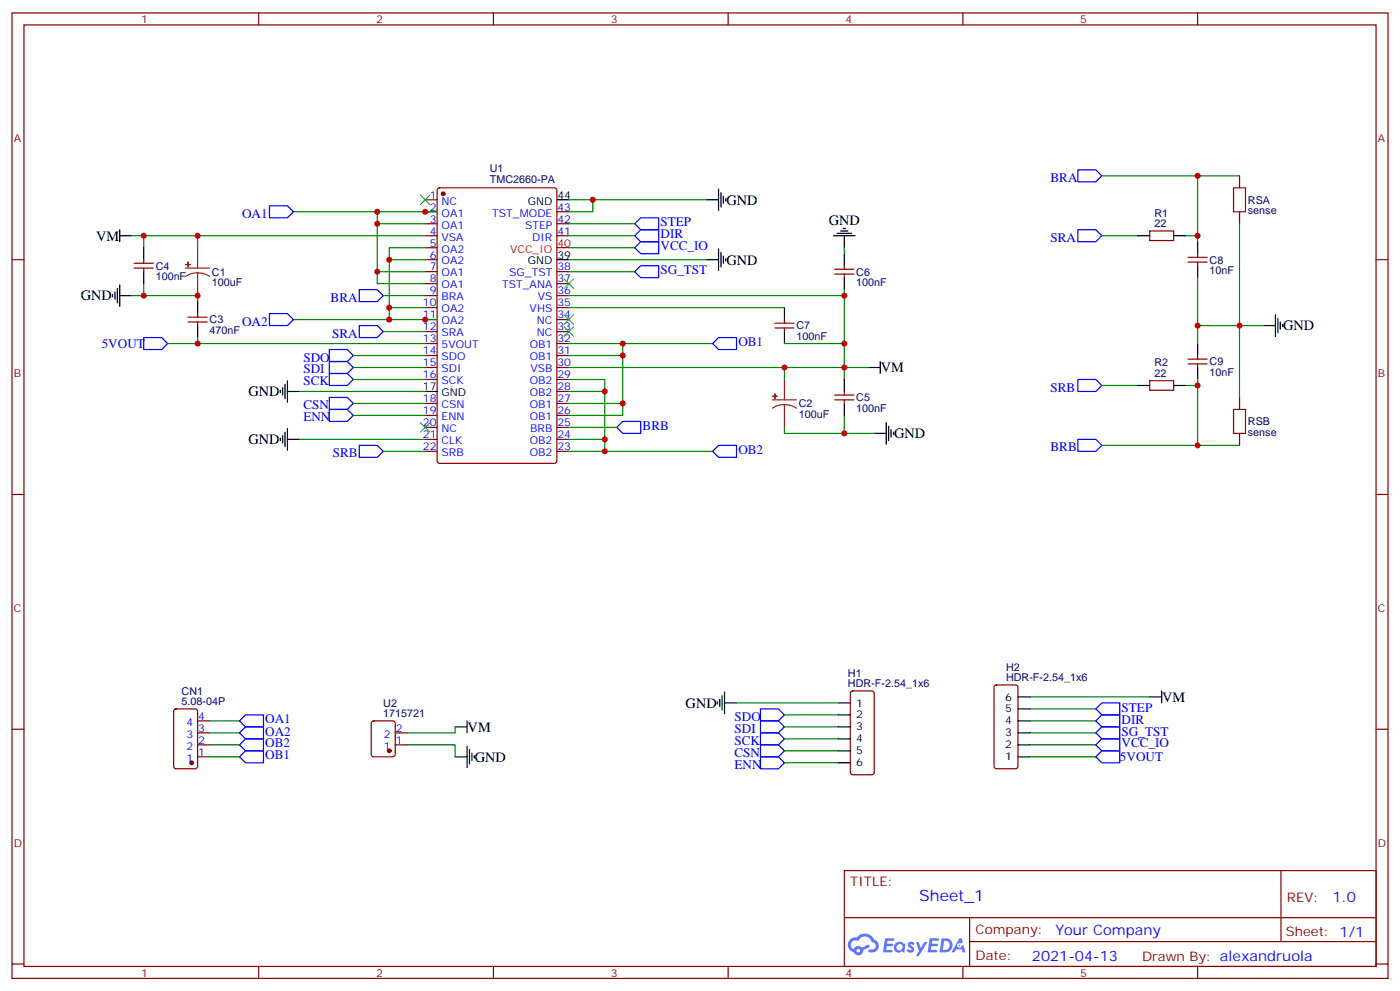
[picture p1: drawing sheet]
<svg xmlns="http://www.w3.org/2000/svg" width="412mm" height="292mm" viewBox="0 0 412 292" stroke-linecap="round" stroke-linejoin="round" font-family="sans-serif">
<g fill="none" stroke="#870000" stroke-width=".35">
<path d="M3.5 3.8h405.4v284.3h-405.4zM7.1 7.3h398.2v277.3h-398.2zM76.2 3.8v3.5M145.3 3.8v3.5M214.5 3.8v3.5M283.6 3.8v3.5M352.8 3.8v3.5M3.5 76.5h3.6M405.3 76.5h3.6M3.5 145.6h3.6M405.3 145.6h3.6M3.5 214.8h3.6"/>
<path d="M405.3 214.8h3.6M248.7 256.4h156.6v28.2h-156.6zM377.3 256.4v20.9M248.7 270.2h156.5M285.6 277.3h119.6M285.6 270.2v14.2M3.5 283.9h3.6M76.2 284.6v3.5M145.3 284.6v3.5M214.5 284.6v3.5M283.6 284.6v3.5M352.8 284.6v3.5"/>
<path d="M405.3 283.9h3.6"/>
</g>
<g fill="#5487ff">
<path d="M267.7 277.6a1.22 1.22 0 0 1 1.7 .2l-.4 .6a.47 .47 0 0 0-.3-.4 .47 .47 0 0 0-.5 .2l.1 .2a1.14 1.14 0 0 1 .8 1.8 1.14 1.14 0 0 1-1.9 0l-.2-.2 .5-.6 .7 .5a.29 .29 0 0 0 .3-.3 .29 .29 0 0 0-.2-.3 1.04 1.04 0 0 1-.6-1.7z"/>
<path d="M260.7 276.3h2.4l.3 .2-.2 .5-1.8 .1-.1 .8h1.5l.3 .4-.3 .4h-1.6l-.2 1.1h1.7l.2 .3-.2 .3-2.6 .1z"/>
<path d="M273.8 276.3h2.4l.3 .2-.1 .5-1.8 .1-.2 .8h1.6l.3 .4-.4 .4h-1.6l-.1 1.1h1.7l.2 .3-.2 .3-2.6 .1z"/>
<path d="M282.6 276.3h.7l.3 1.3-.6 .3a.69 .69 0 0 0-1 .3 .69 .69 0 0 0 .4 .9 .69 .69 0 0 0 .9-.6l.5-.2 .6 2.2h-.8l-.2-.9h-1.8l-.5 .9h-.8z"/>
<path d="M269.8 277.4h.8l.6 1.8 1.1-1.8h.9l-2.6 4.2h-.8l.9-1.5z"/>
<path d="M277.4 276.3l-.6 4.2h1.3a2.11 2.11 0 0 0 2.5-2.1 2.11 2.11 0 0 0-2.5-2.1zM278.1 277.1a1.39 1.39 0 0 1 1.7 1.4 1.39 1.39 0 0 1-1.8 1.3h-.3z"/>
<path d="M263.7 277.9a1.54 1.54 0 0 0-.1 2.2 1.54 1.54 0 0 0 2.2 .1l.6 .3 .3-2.3-.2-.3h-.4a1.49 1.49 0 0 0-2.4 0zM264 278.9a.94 .94 0 0 1 1.8 0 .94 .94 0 0 1-1.8 0z"/>
<path d="M250.4 276.7a2.18 2.18 0 0 0 1.1 3.7 1.44 1.44 0 0 0 1.6 .9 1.44 1.44 0 0 0 1.2-1.4l2-1.1-.5-.7-1.9 1a1.47 1.47 0 0 0-2.4 .4 1.39 1.39 0 0 1-.7-1.9 1.39 1.39 0 0 1 2-.5 2.12 2.12 0 0 1 2.2-1.3 2.12 2.12 0 0 1 1.9 1.7 1.14 1.14 0 0 1 1.1 1.4 1.14 1.14 0 0 1-1.7 .7 .43 .43 0 0 0-.5 .4 .43 .43 0 0 0 .4 .5 1.98 1.98 0 0 0 2.5-1.2 1.98 1.98 0 0 0-1.2-2.6 3.1 3.1 0 0 0-5.3-.6l-.9 .1zM252.3 280a.55 .55 0 0 1 1.1 0 .55 .55 0 0 1-1.1 0z"/>
<circle cx="282.6" cy="278.4" r=".26"/>
</g>
<g fill="none" stroke="#870000" stroke-width=".35">
<path d="M125.2 58.8h3.6M129 55.5l.5-.2h33.8l.7 .4v80l-.4 .7-34.1 .1-.7-.5v-80zM365.1 51.8v3.5M39.5 79h5.7M39.5 77.5h5.7M42.3 76.5v1M42.3 79v1M125.2 62.4h3.6M125.2 65.9h3.6M125.2 69.4h3.6M125.2 73h3.6M125.2 76.5h3.6"/>
<path d="M164 62.4h3.6M164 65.9h3.6M164 69.4h3.6M245.9 79.3h5.6M248.7 78.2v1.1M338.7 68h7v2.8h-7zM350 77.2h5.6M350 75.8h5.6M352.8 74.7v1.1M352.8 77.2v1M365.1 62.4v3.5M55.4 94.8h5.6"/>
<path d="M55.4 93.4h5.6M58.2 92.4v1M58.2 94.8v1.1M125.2 80h3.6M125.2 83.5h3.6M125.2 87.1h3.6M125.2 90.6h3.6M125.2 94.1h3.6M125.2 97.6h3.6M164 80h3.6M164 83.5h3.6M164 87.1h3.6"/>
<path d="M164 90.6h3.6M164 94.1h3.6M164 97.6h3.6M228.2 96.6h5.7M228.2 95.2h5.7M231.1 94.1v1.1M231.1 96.6v1M245.9 80.7h5.6M248.7 80.7v1.1M125.2 101.2h3.6M125.2 104.7h3.6M125.2 108.2h3.6"/>
<path d="M125.2 111.8h3.6M125.2 118.8h3.6M164 101.2h3.6M164 104.7h3.6M164 108.2h3.6M164 111.8h3.6M164 118.8h3.6M164 115.3h3.6M245.9 117.8h5.6M245.9 116.3h5.6M248.7 115.3v1M248.7 117.8v1"/>
<path d="M338.7 112.1h7v2.8h-7zM350 107.2h5.6M350 105.8h5.6M352.8 104.7v1.1M352.8 107.2v1M365.1 117.1v3.5M125.2 122.3h3.6M125.2 125.9h3.6M125.2 129.4h3.6M125.2 132.9h3.6M164 122.3h3.6M164 125.9h3.6"/>
<path d="M164 129.4h3.6M164 132.9h3.6M365.1 127.6v3.6M51.4 209l.5-.2h5.6l.7 .4v16.5l-.5 .7h-5.8l-.7-.4v-16.5zM58.2 219.4h3.5M58.2 215.8h3.5M58.2 212.3h3.5M109.6 212.5l.5-.2h5.6l.7 .4v9.5l-.4 .6-5.9 .1-.7-.5v-9.4zM116.4 219.4h3.5M116.4 215.8h3.5M250.7 203.7l.5-.2h5.6l.7 .4v23.6l-.4 .6-5.9 .1-.7-.5v-23.5zM293 201.9l.5-.2h5.7l.6 .4 .1 23.6-.5 .7h-5.9l-.6-.4-.1-23.6z"/>
<path d="M58.2 222.9h3.5"/>
</g>
<g fill="#870000" stroke="#870000" stroke-width=".35">
<circle cx="130.5" cy="57.1" r=".53"/>
<circle cx="56.4" cy="224.6" r=".53"/>
<circle cx="114.7" cy="221.1" r=".53"/>
</g>
<g fill="none" stroke="#000" stroke-width=".35">
<path d="M164 58.8h3.6M208.1 58.8h3.6M211.7 55.7v6.3M212.4 56.7v4.3M213.1 57.8v2.1M213.8 58.5v.7M35.3 69.4h3.5M35.3 67.7v3.5M42.3 73v3.5M164 76.5h3.6M208.1 76.5h3.6M211.7 73.3v6.4"/>
<path d="M212.4 74.4v4.2M213.1 75.4v2.1M213.8 76.1v.7M245.5 69.4h6.4M246.6 68.7h4.2M247.6 68h2.2M248.4 67.3h.7M248.7 69.4v3.6M248.7 74.7v3.5M335.1 69.4h3.6M345.7 69.4h3.5M352.8 71.2v3.5"/>
<path d="M352.8 78.2v3.6M33.2 86.7v.7M33.9 86v2.1M34.6 84.9v4.3M35.3 83.9v6.3M35.3 87.1h3.5M42.3 80v3.5M58.2 88.8v3.6M58.2 95.9v3.5M231.1 90.6v3.5M231.1 97.6v3.6M248.7 81.8v3.5"/>
<path d="M372.2 95.9h3.5M375.7 92.7v6.4M376.4 93.8v4.2M377.1 94.8v2.1M377.8 95.5v.7M82.5 114.9v.7M83.3 114.2v2.1M84 113.2v4.2M84.7 115.3h3.5M84.7 112.1v6.4M125.2 115.3h3.6M248.7 111.8v3.5"/>
<path d="M248.7 118.8v3.5M255.8 108.2h3.5M259.3 106.5v3.5M335.1 113.5h3.6M345.7 113.5h3.5M352.8 101.2v3.5M352.8 108.2v3.6M82.5 129v.8M83.3 128.3v2.2M84 127.3v4.2M84.7 126.2v6.4M84.7 129.4h3.5"/>
<path d="M257.5 127.6h3.6M261.1 124.5v6.3M261.8 125.5v4.3M262.5 126.6v2.1M263.2 127.3v.7M134.1 214.1h3.5M137.6 212.3v3.5M137.6 219.7v6.4M211.3 206.7v.7M212 206v2.1M212.7 204.9v4.2M213.4 207h3.6"/>
<path d="M213.4 203.8v6.4M246.9 207h3.6M246.9 210.5h3.6M246.9 214.1h3.6M246.9 217.6h3.6M299.9 205.2h3.5M299.9 219.4h3.5M299.9 215.8h3.5M299.9 212.3h3.5M299.9 208.8h3.5M338.7 205.2h3.5M342.2 203.5v3.5"/>
<path d="M134.1 222.9h3.5M138.3 220.8v4.2M139 221.8v2.1M139.7 222.5v.7M246.9 221.1h3.6M246.9 224.6h3.6M299.9 222.9h3.5"/>
</g>
<path d="M164 73h3.6" fill="none" stroke="#f00" stroke-width=".35"/>
<g fill="none" stroke="#008700" stroke-width=".35">
<path d="M167.6 58.8h40.5M174.6 58.8v3.6h-7M324.6 51.8h40.5M352.8 51.8v17.6M38.8 69.4h86.4M42.3 69.4v3.6M58.2 69.4v3.6M86.4 62.4h42.4M111.1 62.4v3.5h14.1M111.1 65.9v14.1h14.1M125.2 76.5h-10.5v14.1M125.2 73h-10.5v3.5"/>
<path d="M167.6 76.5h40.5M167.6 65.9h19.4M167.6 69.4h19.4M167.6 73h19.4M248.7 73v1.7M324.6 69.4h10.5M349.2 69.4h3.6v1.8M365.1 65.9v51.2M38.8 87.1h19.4v1.7M42.3 83.5v3.6M58.2 99.4v1.8M86.4 94.1h42.4"/>
<path d="M111.1 80v3.5h14.1M112.9 87.1h12.3M112.9 97.6h12.3M125.2 90.6h-10.5v3.5M167.6 87.1h81.1v24.7M167.6 80h19.4M167.6 90.6h63.5M248.7 85.3v1.8M352.8 81.8v14.1M372.2 95.9h-19.4v5.3M49.4 101.2h75.8M88.2 115.3h37"/>
<path d="M104.1 104.7h21.1M104.1 108.2h21.1M104.1 111.8h21.1M104.1 118.8h21.1M167.6 115.3h10.6v14.1M167.6 111.8h10.6v3.5M167.6 108.2h63.5v3.6M167.6 101.2h42.3M183.4 101.2v3.5h-15.8M183.4 104.7v14.1h-15.8M183.4 118.8v3.5h-15.8M231.1 101.2h17.6"/>
<path d="M231.1 108.2h24.7M324.6 113.5h10.5M352.8 111.8v1.7h-3.6M352.8 113.5v17.7M88.2 129.4h37M104.1 122.3h21.1M112.9 132.9h12.3M167.6 129.4h10.6v3.5M167.6 132.9h42.3M167.6 125.9h14.1M231.1 125.9v1.7h26.4M248.7 122.3v5.3"/>
<path d="M324.6 131.2h40.5M61.7 212.3h8.9M61.7 215.8h8.9M61.7 219.4h8.9M119.9 219.4h14.2v3.5M134.1 214.1v1.7h-14.2M217 207h29.9M231.1 210.5h15.8M231.1 214.1h15.8M231.1 217.6h15.8M303.4 212.3h19.4M303.4 215.8h19.4"/>
<path d="M303.4 219.4h19.4M303.4 205.2h35.3M303.4 208.8h19.4M61.7 222.9h8.9M231.1 221.1h15.8M231.1 224.6h15.8M303.4 222.9h19.4"/>
</g>
<g fill="none" stroke="#00f" stroke-width=".35">
<path d="M317.5 50h5.3l1.8 1.8-1.8 1.8h-5.3zM79.4 60.6h5.3l1.7 1.8-1.7 1.7h-5.3zM187 65.9l1.7-1.8h5.3v3.6h-5.3zM187 69.4l1.7-1.7h5.3v3.5h-5.3zM187 73l1.7-1.8h5.3v3.5h-5.3zM317.5 67.7h5.3l1.8 1.7-1.8 1.8h-5.3zM42.3 99.4h5.3l1.8 1.8-1.8 1.7h-5.3zM79.4 92.4h5.3l1.7 1.7-1.7 1.8h-5.3zM105.8 95.9h5.3l1.8 1.7-1.8 1.8h-5.3zM105.8 85.3h5.3l1.8 1.8-1.8 1.7h-5.3zM187 80l1.7-1.8h5.3v3.6h-5.3zM97 102.9h5.3l1.8 1.8-1.8 1.8h-5.3z"/>
<path d="M97 106.5h5.3l1.8 1.7-1.8 1.8h-5.3zM97 110h5.3l1.8 1.8-1.8 1.7h-5.3zM97 117.1h5.3l1.8 1.7-1.8 1.8h-5.3zM209.9 101.2l1.8-1.8h5.3v3.5h-5.3zM317.5 111.8h5.3l1.8 1.7-1.8 1.8h-5.3zM97 120.6h5.3l1.8 1.7-1.8 1.8h-5.3zM105.8 131.2h5.3l1.8 1.7-1.8 1.8h-5.3zM181.7 125.9l1.7-1.8h5.3v3.5h-5.3zM209.9 132.9l1.8-1.7h5.3v3.5h-5.3zM317.5 129.4h5.3l1.8 1.8-1.8 1.7h-5.3zM70.6 212.3l1.7-1.8h5.3v3.6h-5.3zM70.6 215.8l1.7-1.7h5.3v3.5h-5.3z"/>
<path d="M70.6 219.4l1.7-1.8h5.3v3.5h-5.3zM224 208.8h5.3l1.8 1.7-1.8 1.8h-5.3zM224 212.3h5.3l1.8 1.8-1.8 1.7h-5.3zM224 215.8h5.3l1.8 1.8-1.8 1.8h-5.3zM224 219.4h5.3l1.8 1.7-1.8 1.8h-5.3zM322.8 208.8l1.8-1.8h5.2v3.5h-5.2zM322.8 212.3l1.8-1.8h5.2v3.6h-5.2zM322.8 219.4l1.8-1.8h5.2v3.5h-5.2zM322.8 215.8l1.8-1.7h5.2v3.5h-5.2zM70.6 222.9l1.7-1.8h5.3v3.5h-5.3zM224 222.9h5.3l1.8 1.7-1.8 1.8h-5.3zM322.8 222.9l1.8-1.8h5.2v3.5h-5.2z"/>
</g>
<path d="M54.7 79h7M58.2 73v6M58.2 80.4l1.9 .2 1.6 .8M58.2 80.4l-1.8 .2-1.7 .8M58.2 80.4v6.7M227.5 117.8h7.1M231.1 119.2l1.8 .2 1.7 .8M231.1 119.2l-1.9 .2-1.7 .8M231.1 111.8v6M231.1 119.2v6.7" fill="none" stroke="#8c2424" stroke-width=".35"/>
<g fill="#8c2424" stroke="#8c2424" stroke-width=".35">
<path d="M54.7 77.9h1.4z"/>
<path d="M55.4 77.2v1.4z"/>
<path d="M227.5 116.7h1.5z"/>
<path d="M228.2 116l.1 1.4z"/>
</g>
<path d="M363.4 55.3h3.5v7.1h-3.5zM363.4 120.6h3.5v7h-3.5z" fill="none" stroke="#a10000" stroke-width=".35"/>
<path d="M123.8 57.4l2.8 2.9M126.6 57.4l-2.8 2.9M166.2 96.2l2.8 2.9M166.2 92.7l2.8 2.8M166.2 82.1l2.8 2.8M169 96.2l-2.8 2.9M169 92.7l-2.8 2.8M169 82.1l-2.8 2.8M123.8 124.5l2.8 2.8M126.6 124.5l-2.8 2.8" fill="none" stroke="#3c3" stroke-width=".35"/>
<g fill="#c00">
<circle cx="111.1" cy="62.4" r=".88"/>
<circle cx="111.1" cy="65.9" r=".88"/>
<circle cx="111.1" cy="80" r=".88"/>
<circle cx="114.7" cy="94.1" r=".88"/>
<circle cx="114.7" cy="90.6" r=".88"/>
<circle cx="114.7" cy="76.5" r=".88"/>
<circle cx="183.4" cy="101.2" r=".88"/>
<circle cx="183.4" cy="104.7" r=".88"/>
<circle cx="183.4" cy="118.8" r=".88"/>
<circle cx="178.2" cy="132.9" r=".88"/>
<circle cx="178.2" cy="129.4" r=".88"/>
<circle cx="178.2" cy="115.3" r=".88"/>
<circle cx="174.6" cy="58.8" r=".88"/>
<circle cx="125.2" cy="94.1" r=".88"/>
<circle cx="125.2" cy="62.4" r=".88"/>
<circle cx="58.2" cy="69.4" r=".88"/>
<circle cx="231.1" cy="108.2" r=".88"/>
<circle cx="58.2" cy="101.2" r=".88"/>
<circle cx="58.2" cy="87.1" r=".88"/>
<circle cx="42.3" cy="87.1" r=".88"/>
<circle cx="42.3" cy="69.4" r=".88"/>
<circle cx="248.7" cy="108.2" r=".88"/>
<circle cx="248.7" cy="127.6" r=".88"/>
<circle cx="248.7" cy="87.1" r=".88"/>
<circle cx="248.7" cy="101.2" r=".88"/>
<circle cx="352.8" cy="95.9" r=".88"/>
<circle cx="365.1" cy="95.9" r=".88"/>
<circle cx="352.8" cy="113.5" r=".88"/>
<circle cx="352.8" cy="131.2" r=".88"/>
<circle cx="352.8" cy="69.4" r=".88"/>
<circle cx="352.8" cy="51.8" r=".88"/>
</g>
<text font-size="4.6" fill="#00f" x="270.8" y="265.4">Sheet_1</text>
<g font-size="4.2">
<text x="214" y="60.3">GND</text>
<text x="28.3" y="70.9">VM</text>
<text x="244.1" y="66.2">GND</text>
<text x="214" y="77.9">GND</text>
<text x="23.8" y="88.5">GND</text>
<text x="378" y="97.3">GND</text>
<text x="259.5" y="109.6">VM</text>
<text x="73.2" y="116.7">GND</text>
<text x="73.2" y="130.8">GND</text>
<text x="263.3" y="129">GND</text>
<text x="202" y="208.4">GND</text>
<text x="342.4" y="206.7">VM</text>
<text x="137.8" y="215.5">VM</text>
<text x="139.9" y="224.3">GND</text>
</g>
<g font-size="4.2" fill="#00f">
<text x="392.5" y="265.7">1.0</text>
<text x="310.9" y="275.2">Your Company</text>
<text x="304" y="283">2021-04-13</text>
</g>
<g font-size="3.9" fill="#00f">
<text x="309.4" y="53.6">BRA</text>
<text x="71.3" y="64.1">OA1</text>
<text x="194.6" y="66.7">STEP</text>
<text x="194.6" y="70.2">DIR</text>
<text x="309.4" y="71.2">SRA</text>
<text x="194.6" y="73.7">VCC_IO</text>
<text x="194.6" y="80.8">SG_TST</text>
<text x="97.4" y="88.8">BRA</text>
<text x="71.3" y="95.9">OA2</text>
<text x="97.8" y="99.4">SRA</text>
<text x="217.5" y="102">OB1</text>
<text x="30" y="102.4">5VOUT</text>
<text x="89.4" y="106.5">SDO</text>
<text x="89.4" y="110">SDI</text>
<text x="89.4" y="113.5">SCK</text>
<text x="309.4" y="115.3">SRB</text>
<text x="89.4" y="124.1">ENN</text>
<text x="89.4" y="120.6">CSN</text>
<text x="189.3" y="126.6">BRB</text>
<text x="98" y="134.7">SRB</text>
<text x="217.5" y="133.7">OB2</text>
<text x="309.4" y="132.9">BRB</text>
<text x="330.4" y="209.6">STEP</text>
<text x="78.1" y="213.1">OA1</text>
<text x="216.4" y="212.3">SDO</text>
<text x="216.4" y="215.8">SDI</text>
<text x="330.4" y="213.1">DIR</text>
<text x="78.1" y="216.6">OA2</text>
<text x="78.1" y="220.1">OB2</text>
<text x="216.4" y="219.4">SCK</text>
<text x="330.4" y="220.1">VCC_IO</text>
<text x="330.4" y="216.6">SG_TST</text>
<text x="78.1" y="223.7">OB1</text>
<text x="216.4" y="222.9">CSN</text>
<text x="216.4" y="226.4">ENN</text>
<text x="329.9" y="224.1">5VOUT</text>
</g>
<g font-size="3.9" fill="#800">
<text x="250.5" y="261">TITLE:</text>
<text x="379.1" y="265.7">REV:</text>
<text x="287.4" y="275.2">Company:</text>
<text x="378.7" y="275.8">Sheet: 1/1</text>
<text x="287.4" y="282.9">Date:</text>
<text x="336.4" y="282.9">Drawn By: alexandruola</text>
</g>
<g font-size="3.2" fill="#800">
<text x="41.6" y="6.8">1</text>
<text x="110.8" y="6.8">2</text>
<text x="179.9" y="6.8">3</text>
<text x="249.1" y="6.8">4</text>
<text x="318.2" y="6.8">5</text>
<text x="4.1" y="41.9">A</text>
<text x="405.9" y="41.9">A</text>
<text x="4.1" y="111.1">B</text>
<text x="405.9" y="111.1">B</text>
<text x="4.1" y="180.2">C</text>
<text x="405.9" y="180.2">C</text>
<text x="4.1" y="249.3">D</text>
<text x="405.9" y="249.3">D</text>
<text x="41.6" y="287.6">1</text>
<text x="110.8" y="287.6">2</text>
<text x="179.9" y="287.6">3</text>
<text x="249.1" y="287.6">4</text>
<text x="318.2" y="287.6">5</text>
</g>
<g font-size="3.2" fill="#000080">
<text x="144.3" y="50.8">U1</text>
<text x="144.3" y="54">TMC2660-PA</text>
<text x="367.6" y="60">RSA</text>
<text x="340.1" y="63.8">R1</text>
<text x="367.6" y="63.1">sense</text>
<text x="340.1" y="67">22</text>
<text x="356.3" y="77.6">C8</text>
<text x="45.9" y="82.5">100nF</text>
<text x="45.9" y="79.4">C4</text>
<text x="62.4" y="81.2">C1</text>
<text x="252.2" y="81.1">C6</text>
<text x="356.3" y="80.8">10nF</text>
<text x="62.4" y="84.3">100uF</text>
<text x="252.2" y="84.3">100nF</text>
<text x="61.7" y="95.3">C3</text>
<text x="61.7" y="98.4">470nF</text>
<text x="234.6" y="100.2">100nF</text>
<text x="234.6" y="97">C7</text>
<text x="340.1" y="107.9">R2</text>
<text x="356.3" y="107.6">C9</text>
<text x="340.1" y="111.1">22</text>
<text x="356.3" y="110.8">10nF</text>
<text x="235.3" y="120">C2</text>
<text x="252.2" y="118.2">C5</text>
<text x="235.3" y="123.1">100uF</text>
<text x="252.2" y="121.4">100nF</text>
<text x="367.6" y="125.3">RSB</text>
<text x="367.6" y="128.4">sense</text>
<text x="296.3" y="197.5">H2</text>
<text x="249.8" y="199.3">H1</text>
<text x="249.8" y="202.4">HDR-F-2.54_1x6</text>
<text x="296.3" y="200.7">HDR-F-2.54_1x6</text>
<text x="53.5" y="207.7">5.08-04P</text>
<text x="53.5" y="204.5">CN1</text>
<text x="112.9" y="208.1">U2</text>
<text x="112.9" y="211.2">1715721</text>
</g>
<g font-size="3.2" fill="#00f">
<text x="126.6" y="58.5">1</text>
<text x="126.6" y="62">2</text>
<text x="126.6" y="65.5">3</text>
<text x="130.1" y="60.3">NC</text>
<text x="130.1" y="63.8">OA1</text>
<text x="145" y="63.8">TST_MODE</text>
<text x="164.2" y="65.5">42</text>
<text x="164.2" y="62">43</text>
<text x="126.6" y="69.1">4</text>
<text x="130.1" y="67.3">OA1</text>
<text x="130.1" y="70.8">VSA</text>
<text x="154.7" y="67.3">STEP</text>
<text x="156.8" y="70.8">DIR</text>
<text x="164.2" y="69.1">41</text>
<text x="126.6" y="72.6">5</text>
<text x="126.6" y="76.1">6</text>
<text x="130.1" y="74.4">OA2</text>
<text x="130.1" y="77.9">OA2</text>
<text x="126.6" y="79.7">7</text>
<text x="126.6" y="83.2">8</text>
<text x="130.1" y="81.4">OA1</text>
<text x="150" y="81.4">SG_TST</text>
<text x="164.2" y="83.2">37</text>
<text x="164.2" y="79.7">38</text>
<text x="126.6" y="86.7">9</text>
<text x="130.1" y="84.9">OA1</text>
<text x="130.1" y="88.5">BRA</text>
<text x="147.9" y="84.9">TST_ANA</text>
<text x="158.4" y="88.5">VS</text>
<text x="164.2" y="86.7">36</text>
<text x="124.6" y="90.2">10</text>
<text x="124.6" y="93.8">11</text>
<text x="130.1" y="92">OA2</text>
<text x="130.1" y="95.5">OA2</text>
<text x="156" y="92">VHS</text>
<text x="158.1" y="95.5">NC</text>
<text x="164.2" y="93.8">34</text>
<text x="164.2" y="90.2">35</text>
<text x="124.6" y="97.3">12</text>
<text x="124.6" y="100.8">13</text>
<text x="130.1" y="99.1">SRA</text>
<text x="158.1" y="99.1">NC</text>
<text x="164.2" y="100.8">32</text>
<text x="164.2" y="97.3">33</text>
<text x="124.6" y="104.4">14</text>
<text x="124.6" y="107.9">15</text>
<text x="130.1" y="102.6">5VOUT</text>
<text x="130.1" y="106.1">SDO</text>
<text x="156" y="106.1">OB1</text>
<text x="156" y="102.6">OB1</text>
<text x="164.2" y="107.9">30</text>
<text x="164.2" y="104.4">31</text>
<text x="124.6" y="111.4">16</text>
<text x="130.1" y="109.6">SDI</text>
<text x="130.1" y="113.2">SCK</text>
<text x="156" y="113.2">OB2</text>
<text x="156.2" y="109.6">VSB</text>
<text x="164.2" y="111.4">29</text>
<text x="124.6" y="118.5">18</text>
<text x="156" y="116.7">OB2</text>
<text x="164.2" y="118.5">27</text>
<text x="164.2" y="114.9">28</text>
<text x="124.6" y="122">19</text>
<text x="124.6" y="125.5">20</text>
<text x="130.1" y="120.2">CSN</text>
<text x="130.1" y="123.8">ENN</text>
<text x="156" y="123.8">OB1</text>
<text x="156" y="120.2">OB1</text>
<text x="164.2" y="125.5">25</text>
<text x="164.2" y="122">26</text>
<text x="124.6" y="129">21</text>
<text x="130.1" y="127.3">NC</text>
<text x="130.1" y="130.8">CLK</text>
<text x="156" y="130.8">OB2</text>
<text x="156.2" y="127.3">BRB</text>
<text x="164.2" y="129">24</text>
<text x="124.6" y="132.6">22</text>
<text x="130.1" y="134.3">SRB</text>
<text x="156" y="134.3">OB2</text>
<text x="164.2" y="132.6">23</text>
<text x="54.9" y="213.7">4</text>
<text x="58.4" y="215.5">3</text>
<text x="58.4" y="211.9">4</text>
<text x="116.6" y="215.5">2</text>
<text x="54.9" y="220.8">2</text>
<text x="54.9" y="217.2">3</text>
<text x="58.4" y="219">2</text>
<text x="113.1" y="220.8">1</text>
<text x="113.1" y="217.2">2</text>
<text x="116.6" y="219">1</text>
<text x="54.9" y="224.3">1</text>
<text x="58.4" y="222.5">1</text>
</g>
<g font-size="3.2">
<text x="164.2" y="58.5">44</text>
<text x="155.5" y="60.3">GND</text>
<text x="155.5" y="77.9">GND</text>
<text x="164.2" y="76.1">39</text>
<text x="124.6" y="114.9">17</text>
<text x="130.1" y="116.7">GND</text>
<text x="252.2" y="208.1">1</text>
<text x="296.1" y="209.8">5</text>
<text x="296.1" y="206.3">6</text>
<text x="252.2" y="211.6">2</text>
<text x="252.2" y="215.1">3</text>
<text x="296.1" y="213.4">4</text>
<text x="252.2" y="218.7">4</text>
<text x="296.1" y="220.4">2</text>
<text x="296.1" y="216.9">3</text>
<text x="252.2" y="222.2">5</text>
<text x="252.2" y="225.7">6</text>
<text x="296.1" y="223.9">1</text>
</g>
<g font-size="3.2" fill="#f00">
<text x="150.3" y="74.4">VCC_IO</text>
<text x="164.2" y="72.6">40</text>
</g>
</svg>
